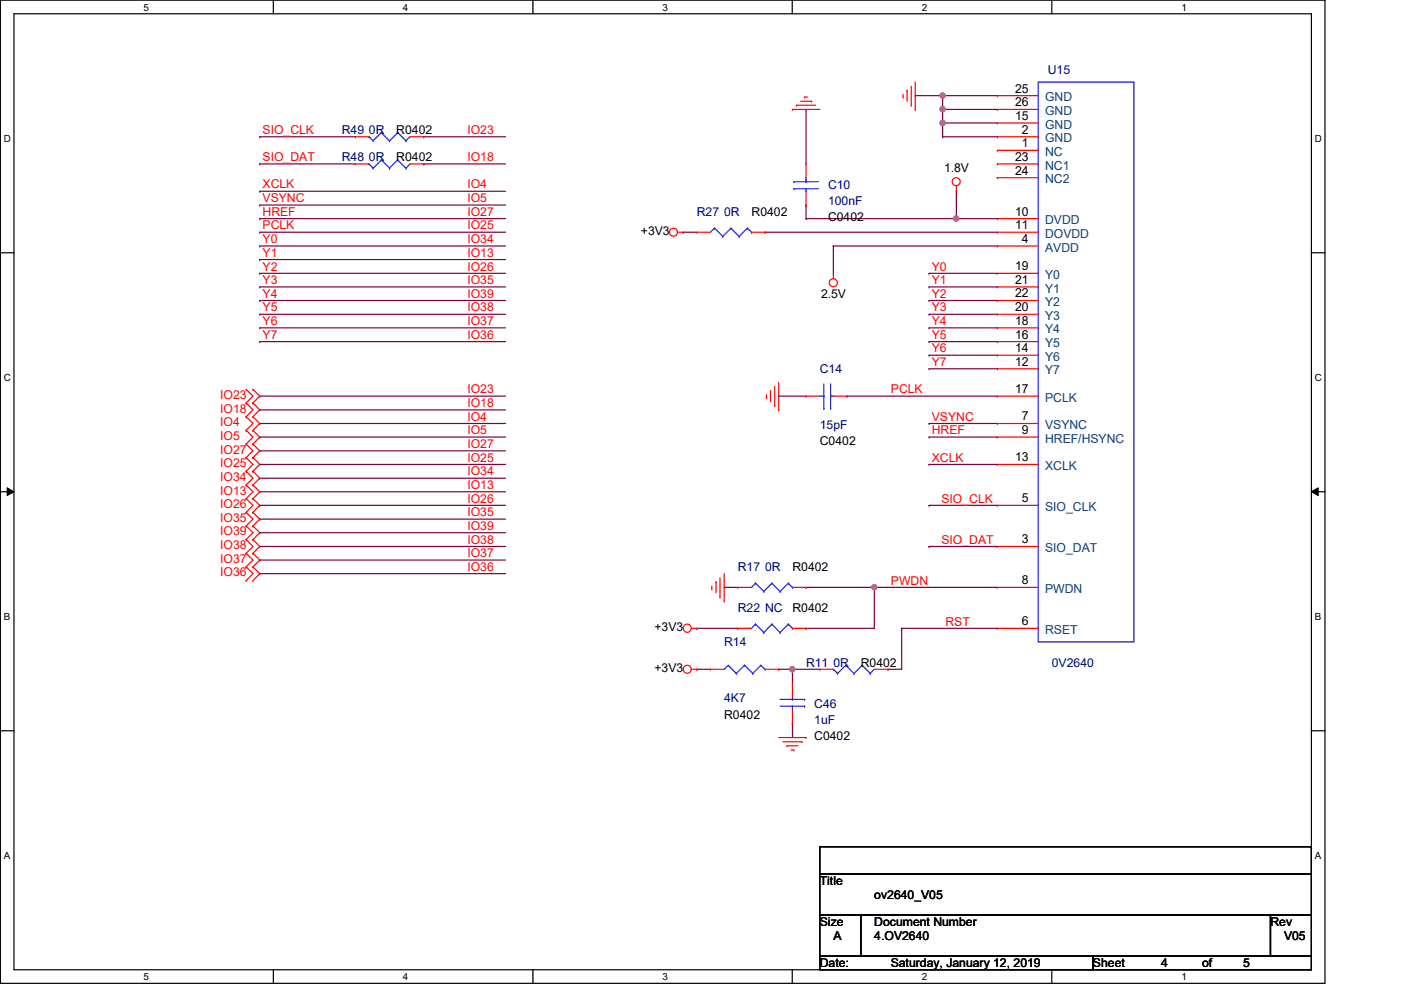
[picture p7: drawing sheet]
<svg xmlns="http://www.w3.org/2000/svg" width="297mm" height="210mm" viewBox="0 0 297 210" stroke-linecap="round" stroke-linejoin="round" font-family="sans-serif">
<path d="M.1 0h280.8v208.5h-280.8zM3 2.9h275v202.7h-275z" fill="none" stroke="#000" stroke-width=".25"/>
<g fill="#fff">
<path d="M30.4 .3h1.2v2.4h-1.2z"/>
<path d="M30.4 205.9h1.2v2.3h-1.2z"/>
</g>
<path d="M58 0v2.9M58 205.6v2.9" fill="none" stroke="#000" stroke-width=".25"/>
<g fill="#fff">
<path d="M85.4 .3h1.2v2.4h-1.2z"/>
<path d="M85.4 205.9h1.2v2.3h-1.2z"/>
</g>
<path d="M113 0v2.9M113 205.6v2.9" fill="none" stroke="#000" stroke-width=".25"/>
<g fill="#fff">
<path d="M140.5 .3h1.1v2.4h-1.1z"/>
<path d="M140.5 205.9h1.1v2.3h-1.1z"/>
</g>
<path d="M168 0v2.9M168 205.6v2.9" fill="none" stroke="#000" stroke-width=".25"/>
<g fill="#fff">
<path d="M195.4 .3h1.2v2.4h-1.2z"/>
<path d="M195.4 205.9h1.2v2.3h-1.2z"/>
</g>
<path d="M223 0v2.9M223 205.6v2.9" fill="none" stroke="#000" stroke-width=".25"/>
<g fill="#fff">
<path d="M250.5 .3h1.1v2.4h-1.1z"/>
<path d="M250.5 205.9h1.1v2.3h-1.1z"/>
<path d="M.8 28.2h1.5v2.4h-1.5z"/>
<path d="M278.8 28.2h1.4v2.4h-1.4z"/>
<path d="M.8 78.9h1.5v2.3h-1.5z"/>
<path d="M278.8 78.9h1.4v2.3h-1.4z"/>
</g>
<path d="M.1 53.6h2.9M278 53.6h2.9" fill="none" stroke="#000" stroke-width=".25"/>
<g fill="#fff">
<path d="M.8 129.6h1.4v2.3h-1.4z"/>
<path d="M278.8 129.6h1.3v2.3h-1.3z"/>
</g>
<path d="M.1 104.3h2.9M278 104.3h2.9" fill="none" stroke="#000" stroke-width=".25"/>
<path d="M1.5 103.4l1.5 .9-1.5 .8zM278 104.3l1.5-.9v1.7z" fill="#000"/>
<path d="M1.5 103.4l1.5 .9-1.5 .8zM278 104.3l1.5-.9v1.7z" fill="none" stroke="#000" stroke-width=".21"/>
<g fill="#fff">
<path d="M.8 180.3h1.4v2.3h-1.4z"/>
<path d="M278.8 180.3h1.3v2.3h-1.3z"/>
</g>
<path d="M.1 154.9h2.9M278 154.9h2.9" fill="none" stroke="#000" stroke-width=".25"/>
<path d="M168 141.9h.1M168 153.5h.1M168 141.9h5.8M168 141.9v2.9M168 153.5v2.9M188.3 141.9h.1M188.3 141.9h2.9" fill="none" stroke="#7f003f" stroke-width=".25"/>
<circle cx="168" cy="141.9" r=".56" fill="#f0f"/>
<circle cx="168" cy="141.9" r=".56" fill="none" stroke="#f0f" stroke-width=".25"/>
<path d="M199.9 20.3h.1M199.9 20.3h11.6" fill="none" stroke="#7f003f" stroke-width=".25"/>
<circle cx="199.8" cy="20.3" r=".56" fill="#f0f"/>
<circle cx="199.8" cy="20.3" r=".56" fill="none" stroke="#f0f" stroke-width=".25"/>
<path d="M199.9 23.2h.1M199.9 20.3h.1M199.9 23.2h11.6M199.9 20.3v2.9" fill="none" stroke="#7f003f" stroke-width=".25"/>
<circle cx="199.8" cy="23.2" r=".56" fill="#f0f"/>
<circle cx="199.8" cy="23.2" r=".56" fill="none" stroke="#f0f" stroke-width=".25"/>
<path d="M199.9 26.1h.1M199.9 26.1h11.6" fill="none" stroke="#7f003f" stroke-width=".25"/>
<circle cx="199.8" cy="26.1" r=".56" fill="#f0f"/>
<circle cx="199.8" cy="26.1" r=".56" fill="none" stroke="#f0f" stroke-width=".25"/>
<g fill="none" stroke="#7f003f" stroke-width=".25">
<path d="M170.9 23.2h.1M170.9 23.2v11.6M199.9 23.2h.1M199.9 29h.1M199.9 26.1h.1M199.9 23.2v5.8M199.9 29h11.6M170.9 43.5h.1M170.9 43.5v2.9M176.7 52.2h.1M176.7 52.2h34.8M197 58h.1"/>
<path d="M197 58h14.5M202.8 46.4h.1M202.8 46.4h8.7M197 63.7h.1M197 78.2h.1M197 75.3h.1M197 72.4h.1M197 69.5h.1M197 66.6h.1M197 60.8h.1M197 63.7h14.5M197 78.2h14.5"/>
<path d="M197 75.3h14.5M197 72.4h14.5M197 69.5h14.5M197 66.6h14.5M197 60.8h14.5M165.1 84h.1M165.1 84h5.8M179.6 84h.1M179.6 84h31.9M197 89.8h.1M197 92.7h.1M197 98.5h.1"/>
<path d="M197 89.8h14.5M197 92.7h14.5M197 98.5h14.5M197 107.1h.1M197 115.9h.1M197 107.1h14.5M197 115.9h14.5M185.4 124.5h.1M185.4 124.5h26.1M191.2 133.2h.1M191.2 133.2h20.3"/>
</g>
<circle cx="202.7" cy="46.3" r=".56" fill="#f0f"/>
<circle cx="202.7" cy="46.3" r=".56" fill="none" stroke="#f0f" stroke-width=".25"/>
<g fill="none" stroke="#7f003f" stroke-width=".25">
<path d="M194.1 20.3h.1M194.1 20.3h5.8M144.9 49.2h.1M144.9 49.2h2.8M162.2 49.2h.1M162.2 49.2h49.3M170.9 46.4h.1M176.7 52.2h.1M176.7 52.2v5.8M202.8 40.6h.1M202.8 40.6v5.8h-31.9M153.5 124.5h.1"/>
<path d="M153.5 124.5h2.9M170.9 133.2h.1M185.4 124.5h.1M185.4 124.5v8.7h-14.5"/>
</g>
<circle cx="185.4" cy="124.5" r=".56" fill="#f0f"/>
<circle cx="185.4" cy="124.5" r=".56" fill="none" stroke="#f0f" stroke-width=".25"/>
<g fill="none" stroke="#7f003f" stroke-width=".25">
<path d="M55.1 34.8h.1M55.1 29h.1M55.1 34.8h20.2M55.1 29h20.2M89.8 34.8h.1M89.8 29h.1M89.8 34.8h17.4M89.8 29h17.4M55.1 46.4h.1M55.1 40.6h.1M55.1 43.5h.1M55.1 58h.1"/>
<path d="M55.1 55h.1M55.1 52.2h.1M55.1 49.2h.1M55.1 46.4h52.1M55.1 40.6h52.1M55.1 43.5h52.1M55.1 58h52.1M55.1 55h52.1M55.1 52.2h52.1M55.1 49.2h52.1M55.1 60.8h.1M55.1 66.6h.1"/>
<path d="M55.1 69.5h.1M55.1 63.7h.1M55.1 72.4h.1M55.1 60.8h52.1M55.1 66.6h52.1M55.1 69.5h52.1M55.1 63.7h52.1M55.1 72.4h52.1M55.1 86.9h.1M55.1 95.6h.1M55.1 89.8h.1M55.1 84h.1"/>
<path d="M55.1 92.7h.1M55.1 98.5h.1M55.1 86.9h52.1M55.1 95.6h52.1M55.1 89.8h52.1M55.1 84h52.1M55.1 92.7h52.1M55.1 98.5h52.1M55.1 107.1h.1M55.1 104.3h.1M55.1 110.1h.1M55.1 115.9h.1"/>
<path d="M55.1 118.7h.1M55.1 112.9h.1M55.1 101.4h.1M55.1 107.1h52.1M55.1 104.3h52.1M55.1 110.1h52.1M55.1 115.9h52.1M55.1 118.7h52.1M55.1 112.9h52.1M55.1 101.4h52.1M55.1 121.6h.1M55.1 121.6h52.1"/>
<path d="M147.7 133.2h.1M147.7 133.2h8.7M170.9 124.5h.1M170.9 124.5h14.5M191.2 133.2h.1M191.2 133.2v8.7M147.7 141.9h.1M147.7 141.9h2.9M165.1 141.9h.1M165.1 141.9h2.9"/>
</g>
<g fill="none" stroke="#f00" stroke-width=".25">
<path d="M192.3 19.1h.1M192.3 19.1v2.4M193.2 18.3v4M194.1 17.4v5.8M75.3 34.8h.1M75.3 29h.1M75.3 34.8h2.9M75.3 29h2.9M86.9 34.8h2.9M86.9 29h2.9M89.8 34.8h.1M89.8 29h.1"/>
<path d="M168 23.2h.1M168 23.2h5.8M168.9 22.3h.1M168.9 22.3h4M169.8 21.5h2.3M170.6 20.6h.1M170.6 20.6h.6M170.9 34.8h.1M170.9 34.8v2.9M172.1 21.5h.1M191.5 20.6h.1M191.5 20v.6"/>
<path d="M193.2 22.3h.1M194.1 23.2h.1M202.8 39.4v1.2M211.5 31.9h.1M211.5 34.8h.1M211.5 37.7h.1M211.5 20.3h.1M211.5 23.2h.1M211.5 26.1h.1M211.5 29h.1M211.5 23.2h8.6M211.5 34.8h8.6"/>
<path d="M211.5 31.9h8.6M211.5 37.7h8.6M211.5 20.3h8.6M211.5 26.1h8.6M211.5 29h8.6M143.7 49.2h1.2M144.9 49.2h.1M147.7 49.2h.1M147.7 49.2h2.9M159.3 49.2h2.9M162.2 49.2h.1M170.9 43.5h.1"/>
<path d="M170.9 40.6v2.9M176.7 58h.1M176.7 58v1.1M202.8 40.6h.1M211.5 52.2h.1M211.5 46.4h.1M211.5 49.2h.1M211.5 58h.1M211.5 49.2h8.6M211.5 52.2h8.6M211.5 46.4h8.6M211.5 58h8.6"/>
<path d="M211.5 69.5h.1M211.5 60.8h.1M211.5 63.7h.1M211.5 66.6h.1M211.5 72.4h.1M211.5 75.3h.1M211.5 78.2h.1M211.5 69.5h8.6M211.5 60.8h8.6M211.5 63.7h8.6M211.5 66.6h8.6M211.5 72.4h8.6"/>
<path d="M211.5 75.3h8.6M211.5 78.2h8.6M52.2 82.5h.1M52.2 85.4h.1M52.2 88.3h.1M52.2 91.2h.1M52.2 94.1h.1M52.2 97h.1M52.2 99.9h.1M52.2 82.5l1.4 1.5-1.4 1.4M52.2 85.4l1.4 1.5-1.4 1.4M52.2 88.3l1.4 1.5-1.4 1.4"/>
<path d="M52.2 91.2l1.4 1.5-1.4 1.4M52.2 94.1l1.4 1.5-1.4 1.4M52.2 97l1.4 1.5-1.4 1.4M52.2 99.9l1.4 1.5-1.4 1.4M53.6 85.4h.1M53.6 82.5h.1M53.6 88.3h.1M53.6 91.2h.1M53.6 94.1h.1M53.6 97h.1M53.6 99.9h.1M53.6 82.5l1.5 1.5-1.5 1.4"/>
<path d="M53.6 85.4l1.5 1.5-1.5 1.4M53.6 88.3l1.5 1.5-1.5 1.4M53.6 91.2l1.5 1.5-1.5 1.4M53.6 94.1l1.5 1.5-1.5 1.4M53.6 97l1.5 1.5-1.5 1.4M53.6 99.9l1.5 1.5-1.5 1.4M162.5 84.3h.1M162.5 83.7v.6M163.4 82.8h.1M163.4 82.8v2.4M164.2 86h.1M164.2 82v4"/>
<path d="M165.1 86.9h.1M165.1 81.1v5.8M170.9 84h.1M170.9 84h2.9M176.7 84h2.9M179.6 84h.1M211.5 84h.1M211.5 89.8h.1M211.5 92.7h.1M211.5 98.5h.1M211.5 84h8.6M211.5 89.8h8.6"/>
<path d="M211.5 92.7h8.6M211.5 98.5h8.6M52.2 102.8h.1M52.2 105.7h.1M52.2 108.6h.1M52.2 111.5h.1M52.2 114.4h.1M52.2 117.3h.1M52.2 102.8l1.4 1.5-1.4 1.4M52.2 105.7l1.4 1.4-1.4 1.5M52.2 108.6l1.4 1.5-1.4 1.4M52.2 111.5l1.4 1.4-1.4 1.5"/>
<path d="M52.2 114.4l1.4 1.5-1.4 1.4M52.2 117.3l1.4 1.4-1.4 1.5M53.6 102.8h.1M53.6 105.7h.1M53.6 108.6h.1M53.6 111.5h.1M53.6 114.4h.1M53.6 117.3h.1M53.6 102.8l1.5 1.5-1.5 1.4M53.6 105.7l1.5 1.4-1.5 1.5M53.6 108.6l1.5 1.5-1.5 1.4M53.6 111.5l1.5 1.4-1.5 1.5"/>
<path d="M53.6 114.4l1.5 1.5-1.5 1.4M53.6 117.3l1.5 1.4-1.5 1.5M211.5 107.1h.1M211.5 115.9h.1M211.5 107.1h8.6M211.5 115.9h8.6M52.2 120.2h.1M52.2 123.1h.1M52.2 120.2l1.4 1.4-1.4 1.5M53.6 120.2h.1M53.6 123.1h.1M53.6 120.2l1.5 1.4-1.5 1.5"/>
<path d="M146.6 133.2h1.1M147.7 133.2h.1M150.9 124.8h.1M150.9 124.2v.6M151.8 123.4h.1M151.8 123.4v2.3M152.7 126.6h.1M152.7 122.5v4.1M153.5 127.4h.1M153.5 121.6v5.8M156.4 124.5h.1M156.4 133.2h.1"/>
<path d="M156.4 133.2h2.9M156.4 124.5h2.9M168 133.2h2.9M168 124.5h2.9M170.9 124.5h.1M170.9 133.2h.1M211.5 124.5h.1M211.5 133.2h.1M211.5 133.2h8.6M211.5 124.5h8.6M146.6 141.9h1.1M147.7 141.9h.1"/>
<path d="M150.6 141.9h.1M150.6 141.9h2.9M162.2 141.9h2.9M165.1 141.9h.1M165.1 156.4h5.8M166 157.3h4M166.8 158.1h.1M166.8 158.1h2.4M167.7 159h.6M168 144.8h.1M168 153.5h.1M168 144.8v2.9"/>
<path d="M168 150.6v2.9M168.3 159h.1M170 157.3h.1M170.9 156.4h.1M173.8 141.9h.1M173.8 141.9h2.9M185.4 141.9h2.9M188.3 141.9h.1"/>
<circle cx="202.7" cy="38.5" r=".85"/>
<circle cx="142.8" cy="49.2" r=".85"/>
<circle cx="176.7" cy="59.9" r=".86"/>
<circle cx="145.7" cy="133.2" r=".86"/>
<circle cx="145.7" cy="141.9" r=".85"/>
</g>
<path d="M173.8 179.5h104.2v5.8h-104.2zM173.8 185.3h104.2v8.7h-104.2zM173.8 194h8.7v8.7h-8.7zM182.5 194h86.9v8.7h-86.9zM269.4 194h8.6v8.7h-8.6zM173.8 202.7h57.9v2.9h-57.9zM231.7 202.7h46.3v2.9h-46.3z" fill="none" stroke="#000" stroke-width=".25"/>
<g fill="none" stroke="#00f" stroke-width=".25">
<path d="M220.1 17.4h20.3v118.7h-20.3zM78.2 34.8h.1M78.2 29h.1M78.2 34.8l.9 .8M78.2 29l.9 .8M79.1 35.6h.1M79.1 29.8h.1M80.9 33.9h.1M80.9 28.1h.1M80.9 33.9l1.7 1.7M80.9 33.9l-1.8 1.7M80.9 28.1l1.7 1.7"/>
<path d="M80.9 28.1l-1.8 1.7M82.6 35.6h.1M82.6 29.8h.1M84.3 33.9h.1M84.3 28.1h.1M84.3 33.9l1.8 1.7M84.3 33.9l-1.7 1.7M84.3 28.1l1.8 1.7M84.3 28.1l-1.7 1.7M86.1 35.6h.1M86.1 29.8h.1M86.9 34.8l-.8 .8"/>
<path d="M86.9 29l-.8 .8M168.3 38.5h.1M168.3 38.5h5.2M170.9 38.5h.1M170.9 37.7v.8M151.5 48.4h.1M151.5 48.4l-.9 .8M151.5 48.4l1.7 1.7M153.2 50.1h.1M155 48.4h.1M155 48.4l-1.8 1.7M155 48.4l1.7 1.7"/>
<path d="M156.7 50.1h.1M158.5 48.4h.1M158.5 48.4l-1.8 1.7M158.5 48.4l.8 .8M159.3 49.2h.1M168.3 40h.1M168.3 40h5.2M170.9 40h.1M170.9 40v.6M173.8 84h.9M174.7 86.6h.1M174.7 84h.1"/>
<path d="M174.7 81.4v5.2M176.1 84h.1M176.1 86.6h.1M176.1 84h.6M176.1 81.4v5.2M160.2 123.7h.1M160.2 132.3h.1M160.2 123.7l-.9 .8M160.2 123.7l1.7 1.7M160.2 132.3l-.9 .9M160.2 132.3l1.7 1.8M161.9 125.4h.1"/>
<path d="M161.9 134.1h.1M163.7 123.7h.1M163.7 132.3h.1M163.7 123.7l-1.8 1.7M163.7 123.7l1.7 1.7M163.7 132.3l-1.8 1.8M163.7 132.3l1.7 1.8M165.4 125.4h.1M165.4 134.1h.1M167.1 123.7h.1M167.1 132.3h.1M167.1 123.7l-1.7 1.7"/>
<path d="M167.1 123.7l.9 .8M167.1 132.3l-1.7 1.8M167.1 132.3l.9 .9M168 124.5h.1M168 133.2h.1M154.4 141.1h.1M154.4 141.1l-.9 .8M154.4 141.1l1.7 1.7M156.1 142.8h.1M157.9 141.1h.1M157.9 141.1l-1.8 1.7M157.9 141.1l1.7 1.7"/>
<path d="M159.6 142.8h.1M161.3 141.1h.1M161.3 141.1l-1.7 1.7M161.3 141.1l.9 .8M162.2 141.9h.1M165.4 149.7h5.2M165.4 148.3h5.2M168 148.3h.1M168 149.7h.1M168 147.7v.6M168 149.7v.9M170.6 149.7h.1"/>
<path d="M170.6 148.3h.1M176.7 141.9h.1M176.7 141.9l.9 .9M177.6 142.8h.1M179.3 141.1h.1M179.3 141.1l1.8 1.7M179.3 141.1l-1.7 1.7M181.1 142.8h.1M182.8 141.1h.1M182.8 141.1l1.7 1.7M182.8 141.1l-1.7 1.7M184.5 142.8h.1"/>
<path d="M185.4 141.9l-.9 .9"/>
</g>
<circle cx="168" cy="141.9" r=".56" fill="#f0f"/>
<circle cx="168" cy="141.9" r=".56" fill="none" stroke="#f0f" stroke-width=".25"/>
<circle cx="199.8" cy="20.3" r=".56" fill="#f0f"/>
<circle cx="199.8" cy="20.3" r=".56" fill="none" stroke="#f0f" stroke-width=".25"/>
<circle cx="199.8" cy="23.2" r=".56" fill="#f0f"/>
<circle cx="199.8" cy="23.2" r=".56" fill="none" stroke="#f0f" stroke-width=".25"/>
<circle cx="199.8" cy="26.1" r=".56" fill="#f0f"/>
<circle cx="199.8" cy="26.1" r=".56" fill="none" stroke="#f0f" stroke-width=".25"/>
<circle cx="202.7" cy="46.3" r=".56" fill="#f0f"/>
<circle cx="202.7" cy="46.3" r=".56" fill="none" stroke="#f0f" stroke-width=".25"/>
<circle cx="185.4" cy="124.5" r=".56" fill="#f0f"/>
<circle cx="185.4" cy="124.5" r=".56" fill="none" stroke="#f0f" stroke-width=".25"/>
<g font-size="2.6" fill="#00007f">
<text x="222.2" y="15.7">U15</text>
<text x="72.5" y="28.4">R49 0R</text>
<text x="72.5" y="34.2">R48 0R</text>
<text x="175.6" y="40">C10</text>
<text x="147.7" y="45.8">R27 0R</text>
<text x="175.6" y="43.5">100nF</text>
<text x="173.8" y="79.1">C14</text>
<text x="173.8" y="91">15pF</text>
<text x="156.4" y="121.1">R17 0R</text>
<text x="156.4" y="129.8">R22 NC</text>
<text x="153.5" y="137">R14</text>
<text x="170.9" y="141.4">R11 0R</text>
<text x="223" y="141.4">0V2640</text>
<text x="153.5" y="148.9">4K7</text>
<text x="172.6" y="150">C46</text>
<text x="172.6" y="153.5">1uF</text>
</g>
<g font-size="2.6">
<text x="215.2" y="19.6">25</text>
<text x="215.2" y="22.6">26</text>
<text x="84" y="28.4">R0402</text>
<text x="215.2" y="25.4">15</text>
<text x="216.7" y="28.4">2</text>
<text x="84" y="34.2">R0402</text>
<text x="215.2" y="34.1">23</text>
<text x="216.7" y="31.2">1</text>
<text x="200.1" y="36.5">1.8V</text>
<text x="215.2" y="37">24</text>
<text x="159.3" y="45.8">R0402</text>
<text x="175.6" y="46.9">C0402</text>
<text x="215.2" y="45.7">10</text>
<text x="135.9" y="49.8">+3V3</text>
<text x="215.2" y="48.6">11</text>
<text x="216.7" y="51.5">4</text>
<text x="215.2" y="57.3">19</text>
<text x="174.1" y="63.2">2.5V</text>
<text x="215.2" y="60.2">21</text>
<text x="215.2" y="63.1">22</text>
<text x="215.2" y="66">20</text>
<text x="215.2" y="68.9">18</text>
<text x="215.2" y="71.8">16</text>
<text x="215.2" y="74.7">14</text>
<text x="215.2" y="77.6">12</text>
<text x="215.2" y="83.4">17</text>
<text x="216.7" y="89.2">7</text>
<text x="173.8" y="94.4">C0402</text>
<text x="216.7" y="92">9</text>
<text x="215.2" y="97.8">13</text>
<text x="216.7" y="106.5">5</text>
<text x="216.7" y="115.2">3</text>
<text x="168" y="121.1">R0402</text>
<text x="216.7" y="123.9">8</text>
<text x="168" y="129.8">R0402</text>
<text x="138.8" y="133.8">+3V3</text>
<text x="216.7" y="132.6">6</text>
<text x="138.8" y="142.5">+3V3</text>
<text x="182.5" y="141.4">R0402</text>
<text x="153.5" y="152.4">R0402</text>
<text x="172.6" y="157">C0402</text>
<text x="173.8" y="187.7">Title</text>
<text x="185.4" y="190.6">ov2640_V05</text>
<text x="173.8" y="196.3">Size</text>
<text x="185.4" y="196.3">Document Number</text>
<text x="269.4" y="196.3">Rev</text>
<text x="176.7" y="199.3">A</text>
<text x="185.4" y="199.3">4.OV2640</text>
<text x="272.2" y="199.3">V05</text>
<text x="173.8" y="205.1">Date:</text>
<text x="188.8" y="205.1">Saturday, January 12, 2019</text>
<text x="231.7" y="205.1">Sheet</text>
<text x="246.2" y="205.1">4</text>
<text x="254.9" y="205.1">of</text>
<text x="263.6" y="205.1">5</text>
</g>
<g font-size="2.6" fill="#003f7f">
<text x="221.6" y="21.5">GND</text>
<text x="221.6" y="24.4">GND</text>
<text x="221.6" y="27.3">GND</text>
<text x="221.6" y="33.1">NC</text>
<text x="221.6" y="35.9">NC1</text>
<text x="221.6" y="30.2">GND</text>
<text x="221.6" y="38.9">NC2</text>
<text x="221.6" y="47.5">DVDD</text>
<text x="221.6" y="53.3">AVDD</text>
<text x="221.6" y="50.4">DOVDD</text>
<text x="221.6" y="59.1">Y0</text>
<text x="221.6" y="62">Y1</text>
<text x="221.6" y="64.9">Y2</text>
<text x="221.6" y="70.7">Y4</text>
<text x="221.6" y="67.8">Y3</text>
<text x="221.6" y="73.6">Y5</text>
<text x="221.6" y="76.5">Y6</text>
<text x="221.6" y="79.4">Y7</text>
<text x="221.6" y="85.2">PCLK</text>
<text x="221.6" y="91">VSYNC</text>
<text x="221.6" y="93.9">HREF/HSYNC</text>
<text x="221.6" y="99.7">XCLK</text>
<text x="221.6" y="108.3">SIO_CLK</text>
<text x="221.6" y="117.1">SIO_DAT</text>
<text x="221.6" y="125.7">PWDN</text>
<text x="221.6" y="134.4">RSET</text>
</g>
<g font-size="2.6" fill="#f00">
<text x="55.7" y="28.4">SIO_CLK</text>
<text x="99.1" y="28.4">IO23</text>
<text x="55.7" y="34.2">SIO_DAT</text>
<text x="99.1" y="34.2">IO18</text>
<text x="55.7" y="40">XCLK</text>
<text x="99.1" y="40">IO4</text>
<text x="55.7" y="45.8">HREF</text>
<text x="55.7" y="42.9">VSYNC</text>
<text x="99.1" y="45.8">IO27</text>
<text x="99.1" y="42.9">IO5</text>
<text x="55.7" y="51.6">Y0</text>
<text x="55.7" y="48.6">PCLK</text>
<text x="99.1" y="51.6">IO34</text>
<text x="99.1" y="48.6">IO25</text>
<text x="55.7" y="57.4">Y2</text>
<text x="55.7" y="54.4">Y1</text>
<text x="99.1" y="57.4">IO26</text>
<text x="99.1" y="54.4">IO13</text>
<text x="197.6" y="57.4">Y0</text>
<text x="55.7" y="60.2">Y3</text>
<text x="55.7" y="63.1">Y4</text>
<text x="99.1" y="60.2">IO35</text>
<text x="99.1" y="63.1">IO39</text>
<text x="197.6" y="63.1">Y2</text>
<text x="197.6" y="60.2">Y1</text>
<text x="55.7" y="66">Y5</text>
<text x="55.7" y="68.9">Y6</text>
<text x="55.7" y="71.8">Y7</text>
<text x="99.1" y="66">IO38</text>
<text x="99.1" y="68.9">IO37</text>
<text x="99.1" y="71.8">IO36</text>
<text x="197.6" y="71.8">Y5</text>
<text x="197.6" y="68.9">Y4</text>
<text x="197.6" y="66">Y3</text>
<text x="197.6" y="77.6">Y7</text>
<text x="197.6" y="74.7">Y6</text>
<text x="99.1" y="83.4">IO23</text>
<text x="188.9" y="83.4">PCLK</text>
<text x="46.7" y="84.6">IO23</text>
<text x="46.7" y="87.5">IO18</text>
<text x="99.1" y="86.3">IO18</text>
<text x="99.1" y="89.2">IO4</text>
<text x="197.6" y="89.2">VSYNC</text>
<text x="46.7" y="90.4">IO4</text>
<text x="46.7" y="93.3">IO5</text>
<text x="99.1" y="95">IO27</text>
<text x="99.1" y="92.1">IO5</text>
<text x="197.6" y="92.1">HREF</text>
<text x="46.7" y="96.2">IO27</text>
<text x="46.7" y="99.1">IO25</text>
<text x="46.7" y="102">IO34</text>
<text x="99.1" y="100.8">IO34</text>
<text x="99.1" y="97.9">IO25</text>
<text x="197.6" y="97.9">XCLK</text>
<text x="46.7" y="104.9">IO13</text>
<text x="46.7" y="107.7">IO26</text>
<text x="99.1" y="106.6">IO26</text>
<text x="99.1" y="103.7">IO13</text>
<text x="199.6" y="106.6">SIO_CLK</text>
<text x="46.7" y="110.7">IO35</text>
<text x="46.7" y="113.5">IO39</text>
<text x="99.1" y="109.5">IO35</text>
<text x="99.1" y="112.4">IO39</text>
<text x="46.7" y="116.5">IO38</text>
<text x="46.7" y="119.3">IO37</text>
<text x="99.1" y="115.3">IO38</text>
<text x="99.1" y="118.2">IO37</text>
<text x="199.6" y="115.3">SIO_DAT</text>
<text x="46.7" y="122.2">IO36</text>
<text x="99.1" y="121">IO36</text>
<text x="188.9" y="124">PWDN</text>
<text x="200.4" y="132.6">RST</text>
</g>
<g font-size="2.1">
<text x="30.4" y="2.2">5</text>
<text x="85.4" y="2.2">4</text>
<text x="140.5" y="2.2">3</text>
<text x="195.4" y="2.2">2</text>
<text x="250.5" y="2.2">1</text>
<text x=".8" y="30.1">D</text>
<text x="278.8" y="30.1">D</text>
<text x=".8" y="80.8">C</text>
<text x="278.8" y="80.8">C</text>
<text x=".8" y="131.5">B</text>
<text x="278.8" y="131.5">B</text>
<text x=".8" y="182.2">A</text>
<text x="278.8" y="182.2">A</text>
<text x="30.4" y="207.8">5</text>
<text x="85.4" y="207.8">4</text>
<text x="140.5" y="207.8">3</text>
<text x="195.4" y="207.8">2</text>
<text x="250.5" y="207.8">1</text>
</g>
</svg>
